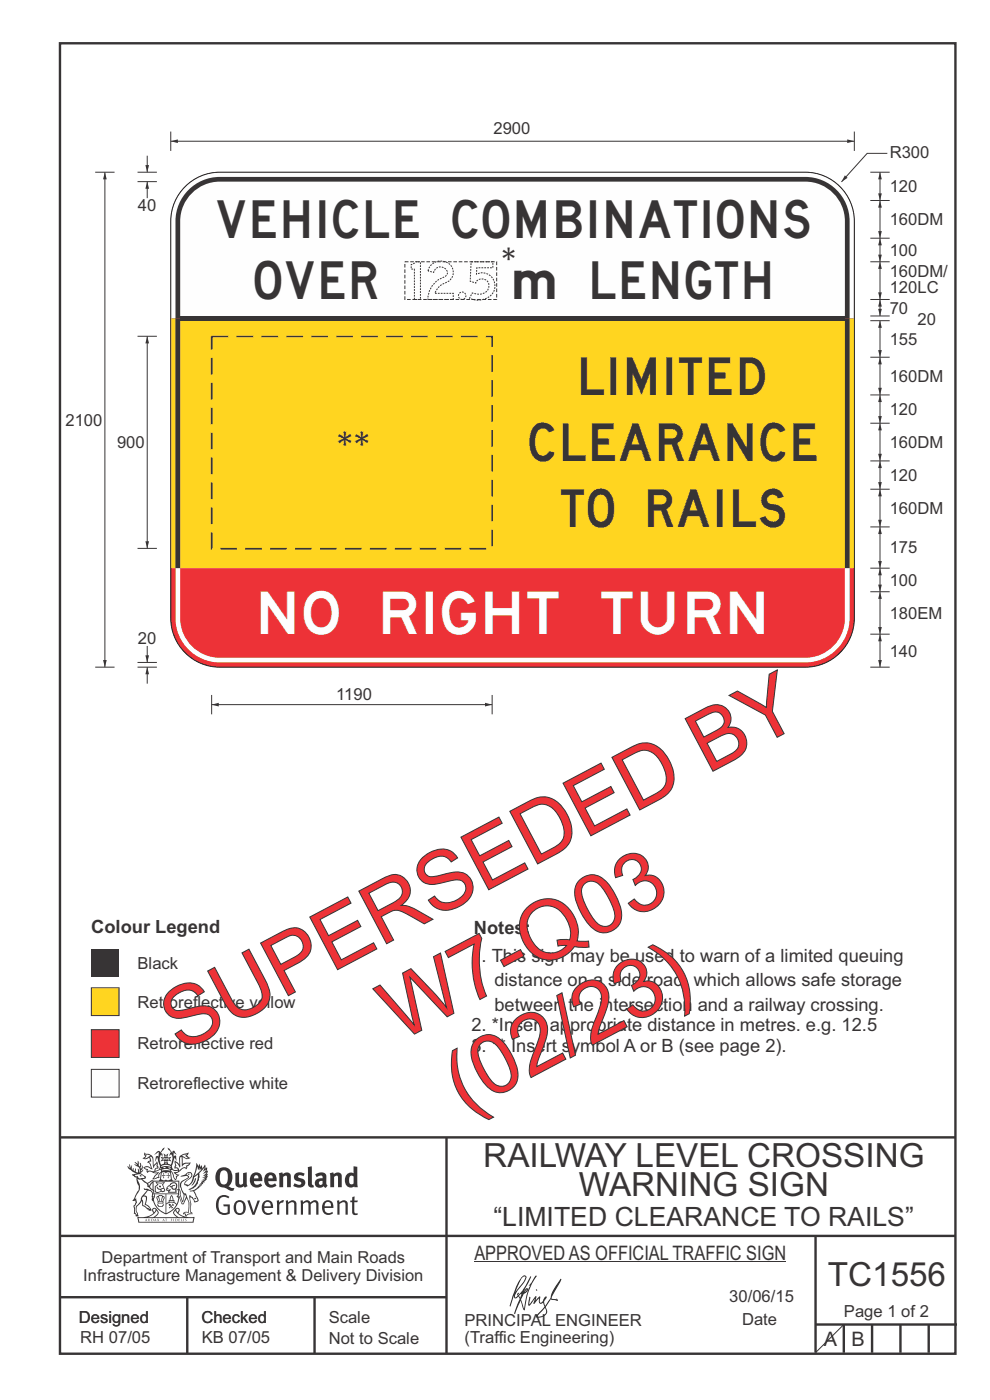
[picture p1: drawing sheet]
<svg xmlns="http://www.w3.org/2000/svg" width="210mm" height="297mm" viewBox="0 0 210 297" stroke-linecap="round" stroke-linejoin="round" font-family="sans-serif">
<g fill="none" stroke="#373435" stroke-width=".51">
<path d="M12.7 9.2h190v278h-190zM12.7 241.3h190M94.7 241.4v45.8M12.7 275.2h82M12.7 262.2h190.1M39.7 275.2v12M66.7 275.2v12M173 262.1v24.9M173 281h30M179 281v6M185 281v6M191 281v6"/>
<path d="M197 281v6"/>
</g>
<g fill="#373435">
<path d="M47 248.4a2.55 2.55 0 0 0 0 2.7l.3 .2a.81 .81 0 0 0 1-1v-.5a1.04 1.04 0 0 0-1.1-1.5zM46.3 248.1a1.82 1.82 0 0 1 2.1-.2 1.82 1.82 0 0 1 .9 1.8 2.29 2.29 0 0 1-.8 2l.7 .3h.5l-.2 .6a2.87 2.87 0 0 1-2-.7 2.12 2.12 0 0 1-1.7-3.1z" fill-rule="evenodd"/>
<path d="M49.9 248.9l.8-.2v2a.46 .46 0 0 0 .3 .6 .46 .46 0 0 0 .6-.3v-2.1l.7-.2v2.4l.2 .5-.5 .3-.3-.3a1.02 1.02 0 0 1-1.2 .3 1.02 1.02 0 0 1-.6-1.1z" fill-rule="evenodd"/>
<path d="M54 249.5l-.1 .5h.9a.49 .49 0 0 0-.2-.6 .49 .49 0 0 0-.6 .1zM53.4 249.1a1.34 1.34 0 0 1 1.6-.2 1.34 1.34 0 0 1 .6 1.5v.2h-1.7a.77 .77 0 0 0 .5 .8 .77 .77 0 0 0 .9-.4l.3 .5a1.59 1.59 0 0 1-2 .2 1.59 1.59 0 0 1-.5-2.1z" fill-rule="evenodd"/>
<path d="M57 249.5l-.1 .5h1a.49 .49 0 0 0-.2-.6 .49 .49 0 0 0-.7 .1zM56.4 249.1a1.34 1.34 0 0 1 1.6-.2 1.34 1.34 0 0 1 .7 1.5v.2h-1.8a.77 .77 0 0 0 .5 .8 .77 .77 0 0 0 .9-.4l.4 .5a1.59 1.59 0 0 1-2.1 .2 1.59 1.59 0 0 1-.5-2.1z" fill-rule="evenodd"/>
<path d="M59.2 248.9l.7-.2 .1 .4a.95 .95 0 0 1 1-.3 .95 .95 0 0 1 .7 .8v2.3h-.8v-2.3a.46 .46 0 0 0-.8 .1v2.2h-.8z" fill-rule="evenodd"/>
<path d="M62.6 249.1a1.75 1.75 0 0 1 2-.1l-.2 .5-.6-.2a.43 .43 0 0 0-.6 .3l.4 .3a1.04 1.04 0 0 1 1.2 1.1 1.04 1.04 0 0 1-1.4 1l-1.2-.4 .3-.6 1 .4 .4-.4a.88 .88 0 0 0-1-.5l-.4-.2-.1-.4z" fill-rule="evenodd"/>
<path d="M65.3 247.6l.8-.2 .1 3.8 .3 .2 .1 .4a.88 .88 0 0 1-1 0 .88 .88 0 0 1-.3-1z" fill-rule="evenodd"/>
<path d="M67.8 250.6a.43 .43 0 0 0-.1 .7 .43 .43 0 0 0 .7-.1v-.7zM66.8 249.1a1.7 1.7 0 0 1 2.4 .1v1.9l.3 .4-.4 .5-.5-.4a1.03 1.03 0 0 1-1.7-.1 1.03 1.03 0 0 1 .8-1.5h.7v-.4a.8 .8 0 0 0-1.2 .1z" fill-rule="evenodd"/>
<path d="M70 248.9l.7-.2 .1 .4a.95 .95 0 0 1 1-.3 .95 .95 0 0 1 .7 .8v2.3h-.8v-2.3a.46 .46 0 0 0-.8 .1v2.2h-.8z" fill-rule="evenodd"/>
<path d="M74.3 249.5a1.48 1.48 0 0 0 0 1.7h.5l.2-.1v-1.5l-.3-.2zM75 247.4l.8 .1 .1 4.4h-.7l-.1-.2a1.26 1.26 0 0 1-1.4 0 1.26 1.26 0 0 1-.5-1.3 1.29 1.29 0 0 1 .4-1.4 1.29 1.29 0 0 1 1.4-.1z" fill-rule="evenodd"/>
<path d="M46.4 253.9a1.72 1.72 0 0 1 2.3 0l-.3 .3a1.24 1.24 0 0 0-1.4-.2 1.24 1.24 0 0 0-.6 1.4 1.49 1.49 0 0 0 1.2 1.9l.7-.1v-1.3h-.8l-.1-.4h1.3v1.9a1.93 1.93 0 0 1-2.2 0 1.93 1.93 0 0 1-.7-2.2l.2-.8z" fill-rule="evenodd"/>
<path d="M50.4 255.1a1.65 1.65 0 0 0 .2 2.2 .99 .99 0 0 0 1-1.4 .78 .78 0 0 0-.4-.8 .78 .78 0 0 0-.8 0zM50 254.9a1.33 1.33 0 0 1 1.6-.1 1.33 1.33 0 0 1 .5 1.4 1.31 1.31 0 0 1-1.3 1.6 1.31 1.31 0 0 1-1.2-1.6v-.6z" fill-rule="evenodd"/>
<path d="M52.5 254.7l.4-.1 .9 2.6 .8-2.5h.5l-1.1 3h-.5z" fill-rule="evenodd"/>
<path d="M56.3 255.2l-.2 .7h1.3a.7 .7 0 0 0-.3-.8 .7 .7 0 0 0-.8 .1zM55.9 255a1.22 1.22 0 0 1 1.5-.2 1.22 1.22 0 0 1 .5 1.5h-1.8a.93 .93 0 0 0 .5 1 .93 .93 0 0 0 1.1-.2l.2 .3a1.43 1.43 0 0 1-1.8 .1 1.43 1.43 0 0 1-.6-1.7z" fill-rule="evenodd"/>
<path d="M58.7 254.7l.4-.1 .1 .5 .4-.4 .6-.1-.2 .5a.66 .66 0 0 0-.8 .7v1.9h-.4z" fill-rule="evenodd"/>
<path d="M60.6 254.7l.4-.1 .1 .5a.94 .94 0 0 1 1-.5 .94 .94 0 0 1 .8 .8v2.3h-.5l-.1-2.5a.81 .81 0 0 0-1.2 .3v2.2h-.4z" fill-rule="evenodd"/>
<path d="M63.7 254.7l.5-.1 .1 .5 .4-.3a.78 .78 0 0 1 1.1 .3 .9 .9 0 0 1 1-.5 .9 .9 0 0 1 .8 .8v2.3h-.5l-.1-2.5a.67 .67 0 0 0-1.1 .3v2.2h-.5v-2.4l-.4-.3-.7 .4v2.3h-.5z" fill-rule="evenodd"/>
<path d="M69 255.2l-.1 .7h1.3a.7 .7 0 0 0-.3-.8 .7 .7 0 0 0-.9 .1zM68.7 255a1.22 1.22 0 0 1 1.5-.2 1.22 1.22 0 0 1 .5 1.5h-1.8a.93 .93 0 0 0 .4 1 .93 .93 0 0 0 1.2-.2l.1 .3a1.44 1.44 0 0 1-1.7 .1 1.44 1.44 0 0 1-.6-1.7z" fill-rule="evenodd"/>
<path d="M71.4 254.7l.5-.1 .1 .5a.94 .94 0 0 1 1-.5 .94 .94 0 0 1 .8 .8v2.3h-.5l-.1-2.5a.81 .81 0 0 0-1.2 .3v2.2h-.4z" fill-rule="evenodd"/>
<path d="M74.7 253.9l.5-.1v.9h.7l-.1 .3h-.6v2.2l.1 .2h.5l.1 .3a.75 .75 0 0 1-1.2-.6v-2.1h-.4v-.3h.4z" fill-rule="evenodd"/>
<path d="M30.8 244.9l1.1 .3-.9 .5h-.4l.6-.5zM31.8 245.4h.2a2.44 2.44 0 0 1 .4 1.9l.1 .5 .7-1-.1 .6 .3 .3a.57 .57 0 0 0-.6 .7l-1-.1-.5 .2 .2-.5-.8-.3 .7-.1 .9 .5 .1-.1-.6-1.3-.2-.2h.5zM30.7 244.4l-.1 .5 .2 .4-.6 .4a1.04 1.04 0 0 0 1.4-.1l.2 .6-.3 .1-.2 .4a.94 .94 0 0 1 .8 1.1l-.2-.1a1.16 1.16 0 0 0-1.5-.1l.3 .4 .4 .2 .1 .5 .2 .1 .1-.2a.94 .94 0 0 1 1.1 .2l.8 .1-1.2 1.2a1.13 1.13 0 0 0 1.2-.2l.4-.1-.1-.4 .5-.8a.83 .83 0 0 0-.6 1.1l-.3-.1-.7 .4 1.1-1.4-.5 .1-.5-.1 1.3-.5-.1-.1-.9 .4v-.3l.2-.2 .3 .1 .1-.3-.2-.4v-.6l-.1-.4-.7 1v-.7a1.42 1.42 0 0 0-1.6-1.8z" fill-rule="evenodd"/>
<path d="M38.5 245.2l.5-.2 .7-.1-.6 .3 .8 .5h-.3zM38.3 245.5l.2-.1 .1 2a1.69 1.69 0 0 1 1.6-.6l-.8 .5 .1 .5a1.1 1.1 0 0 0-1.5 .6l-.1-.5-.2-.2h-.5l.3-.4-.3-.7a1.42 1.42 0 0 1 .8 1.1l.2-.1zM37.1 246.2l.1 1-.2 .3 .1 .4h.5l.1 .2a.96 .96 0 0 1-1.1-.1l-.1 .1a1.06 1.06 0 0 0 1.3 .2v.1a.72 .72 0 0 1-1 .2l.3 .5 .6 .2-.4 .2-.1 .6-.2-.3-.4-1.1-.4-.4 .4 .9a1.54 1.54 0 0 0 .7 1.2l.2-.3a.58 .58 0 0 1 .4-.8l.2-.1h-.3l-.5-.3 .9-.5a.93 .93 0 0 1 1.2-.5v.2l.2-.2 .1-.5a.99 .99 0 0 0 .7-.8l-1.3 .1-.3 .2-.1-1.4 .9 .4 .9-.3h-.4l-.5-.4 .4-.7-.6 .2a1.46 1.46 0 0 0-1.4 2.1v.4l-.2-.4z" fill-rule="evenodd"/>
<path d="M35.6 248.9l.2 .1-.1 .3 .4 .1h-.4v.6l-.1-.6h-.3l.3-.1z" fill-rule="evenodd"/>
<path d="M34.6 248.9l.2 .1v.3l.3 .1h-.3l-.1 .6v-.6h-.4l.4-.1z" fill-rule="evenodd"/>
<path d="M34.3 248.8a.57 .57 0 0 1 .9 .2 .57 .57 0 0 1 .9-.2l.2 1.4h-.2a.57 .57 0 0 1-.9 0 .69 .69 0 0 1-1.1 0zM34.2 248.1l-.3 2.1-.2 .4h3l-.2-.4-.3-2.1h-.2v.2l-.8-.1-.8 .1v-.2z" fill-rule="evenodd"/>
<path d="M34.2 252.4a.3 .3 0 0 0 .6 0 .3 .3 0 0 0-.6 0zM33.3 250.9l.3 .3-.3 .4a.79 .79 0 0 0 0 1.3l.8-.2-.1-.3a.55 .55 0 0 1-.7-.6l.1-.1 .2 .3 .3 .2 .8-.2-.4-.7 .4-.4-.7 .2zM33 250.7l1.1 .2 .9-.2-.4 .6 .4 1.2a.56 .56 0 0 1-.8 .3l-.2 .1a.73 .73 0 0 1-.9 .1 .73 .73 0 0 1-.3-1v-.4l.6-.4z" fill-rule="evenodd"/>
<path d="M35.6 251.8l.7-.4a.58 .58 0 0 1 1-.1 .58 .58 0 0 1-.4 .9l-.3-.3a.43 .43 0 0 1 .6-.4 .57 .57 0 0 0-.8 .2l-.2-.1-.3 .1 .4 .2a.55 .55 0 0 0 .9 .4v.5h-1.3l.3-.4-.1-.1-.6 .1 .2-.3-.2-.1zM35.4 251.8l-.1 .2a.39 .39 0 0 0 .2 .6h.3l-.2 .4h1.9l-.1-.8a.86 .86 0 0 0-.1-1.3 .86 .86 0 0 0-1.3 .4z" fill-rule="evenodd"/>
<path d="M36 254.8h.8v.2h-.8zM36.4 253.8l.2 .8h-.4zM36.4 253.5l-.3 .5-.1 .6h-.2v.4l-.7 .4 .2 .1a1.48 1.48 0 0 1 2.1 .2l.2-.1-.6-.5v-.5h-.2l-.1-.6z" fill-rule="evenodd"/>
<path d="M35.8 255.4l.4 .1 .1 .3 .3-.2-.2-.2a.38 .38 0 0 1 .5 .5l-.2-.2-.3 .2 .3 .2-.3 .3-.1-.4-.4 .4-.1-.2 .4-.3-.1-.1-.2 .1z" fill-rule="evenodd"/>
<path d="M34.5 254h.2v.2l-.2 .6h-.2zM33.6 255.3h.9v.2a.55 .55 0 0 1-.8 .4v-.2l-.2-.1zM33.4 254h.2l.2 .8h-.2zM33.6 255l.8-.1 .1 .2h-.8zM33.8 253.7h.5l-.2 1.1h-.1zM33.3 253.8l-.1 .3 .3 1.1a.48 .48 0 0 0-.1 .6 .48 .48 0 0 0 .5 .2h.5a.49 .49 0 0 0 .2-.8l.3-1.1-.1-.3a1.42 1.42 0 0 0-1.5 0z" fill-rule="evenodd"/>
<path d="M33.7 251.5l.4 .1 .1 .3h-.3z" fill-rule="evenodd"/>
<path d="M41.3 250.1l.3-.2-.2 .8-.6 .8h-.2l.5-.7z" fill-rule="evenodd"/>
<path d="M39.7 249l.3-.2 .5 .2a.88 .88 0 0 1-.6 1.1 1.22 1.22 0 0 0-.8 1.3l.5 .2a.72 .72 0 0 0 .9-.4l.5-.8 .2-.6 .8-.6v.2a2.85 2.85 0 0 1-2 2.9l.1 .1a2.13 2.13 0 0 0 1.9-1.5v-.3a2.01 2.01 0 0 0 .3-1.7l1.1-1.3-.4 1 .7-.5-.7 1 .8-.4-.8 .8 .7-.2-.9 .6 .8-.1-.8 .4h.7l-.8 .3 .3 .2h-.4l.2 .3h-.4l.2 .3h-.4l.1 .2h-.1a2.16 2.16 0 0 1-2 1.1l.1 .2 .4-.1a.76 .76 0 0 1 .7 .8l.5 1.2-.6 .2a1.45 1.45 0 0 0-1.1-1.3l.2 1.8-.1 1.8 .4 .3a1.07 1.07 0 0 0-1.2 .4v-.3l-.5-.2a.87 .87 0 0 1 1.1-.1v-.7a4.4 4.4 0 0 0-.6-3.1l-.1-.3h-.2a2.16 2.16 0 0 1-.7-2.2l.3-.4 1.2-.7a.55 .55 0 0 0-.4-.8zM37.8 252.4a.76 .76 0 0 1 .3 1.1l.6 1.6 .4-1.7 .2 .1a.61 .61 0 0 1-.1 .9l-.3 .8-.2 .1-.7-1.6-.3 .1a1.18 1.18 0 0 0 .1-1.4zM41.8 247.5l.2 .7 .3-.5v.6l.4-.5a1.9 1.9 0 0 1-1.2 1.4l-.3 .3zM38.2 249.6l1.4-.2 .2 .2v.3l-.5 .2a1.26 1.26 0 0 0-.9 1.9l.2 .7a1.84 1.84 0 0 1 .1 2.1l-.4-1.4a.96 .96 0 0 0-.4-1.2l-.4 .2a.78 .78 0 0 1 0 1.3l.1 .3h.4l.4 1.1a.38 .38 0 0 0 .2 .4 .38 .38 0 0 0 .4-.1l.6-1.2a2.94 2.94 0 0 1 .4 2.5l-.1 .4h-.8l-.3 .4v.2l.4-.1 .1 .4 .2 .1a1.02 1.02 0 0 1 1.3-.5v-.4l-.3-.1 .1-1.8-.3-1.3h.1a1.14 1.14 0 0 1 .8 1 .63 .63 0 0 0 .8-.2 .63 .63 0 0 0-.2-.9l-.6-1.2 .9-.6 .2-.4h.3l-.1-.2h.4l-.1-.3h.3l-.1-.3 .5-.1-.2-.2 .6-.4v-.2h-.2l.4-.5h-.3l.3-.5-.4 .1 .4-.5v-.3l-.3 .2 .2-.7-.1-.2-.4 .3v-.8l-.6 .8-.2-.8-.2 .5-.3-.7-.1 .6-.5-.8-.1 1.4-.6 1.8a1.81 1.81 0 0 1-1 1.5l-.6-.2a1.75 1.75 0 0 1 1.1-1.2 .75 .75 0 0 0 .1-1.3 .75 .75 0 0 0-1.2 .4z" fill-rule="evenodd"/>
<path d="M41.2 254.1h.3l.2 .2-.4 .1z" fill-rule="evenodd"/>
<path d="M29.4 258.4h11.6l-.1 .8h-11.4zM31.3 258.2l.5-.1a2.48 2.48 0 0 0 1.4-1.3l.3 .5-.5 .6-.5 .3zM32.5 256.6l.3-.2 .2 .1-.3 .7zM37.2 256.8a2.65 2.65 0 0 0 1.8 1.4h-1.1l-.5-.3-.5-.6zM37.4 256.5l.2-.1 .3 .2-.3 .6zM29.2 258.2l.1 1.2h11.8l.2-1.1-.2-.1a4.1 4.1 0 0 1-3.3-.9l.3-.4-.1-.6a1.06 1.06 0 0 0-1.3 1l.2 .4 .6 .5h-4.7l.3-.1a.84 .84 0 0 0 .6-.8 .84 .84 0 0 0-.5-.8l-.3-.2h-.5l-.1 .6 .3 .4a4.2 4.2 0 0 1-3.4 .9z" fill-rule="evenodd"/>
<path d="M31 258.7l.1 .2h-.2zM31 258.5l-.3 .6 .4-.2 .2 .2z" fill-rule="evenodd"/>
<path d="M31.3 258.6h.3v.4a.25 .25 0 0 0 .2-.1 .25 .25 0 0 0-.1-.3h.1a.29 .29 0 0 1 0 .4 .29 .29 0 0 1-.4 0 .29 .29 0 0 1 0-.4z" fill-rule="evenodd"/>
<path d="M32.2 258.6a.22 .22 0 0 1 .3 .2 .22 .22 0 0 1-.3 .2zM32 258.6l.1 .4a.33 .33 0 0 0 .4 0 .33 .33 0 0 0 0-.4 .33 .33 0 0 0-.5 0z" fill-rule="evenodd"/>
<path d="M32.9 258.7l.1 .2h-.2zM32.9 258.5l-.2 .6 .3-.2 .2 .2z" fill-rule="evenodd"/>
<path d="M33.3 258.6h.2l.1 .1 .2-.1-.2 .2 .2 .3-.3-.3-.1 .3h-.1l.2-.3z" fill-rule="evenodd"/>
<path d="M34.7 258.7l.1 .2h-.2zM34.7 258.5l-.3 .6 .4-.2 .2 .2z" fill-rule="evenodd"/>
<path d="M35 258.5h.5l-.2 .1v.5h-.2l.1-.5z" fill-rule="evenodd"/>
<path d="M36.2 258.6l.3-.1-.1 .1v.2h.1h-.1v.3h-.2z" fill-rule="evenodd"/>
<path d="M36.7 258.6h.2v.5h-.2z" fill-rule="evenodd"/>
<path d="M37.3 258.6a.22 .22 0 0 1 .3 .2 .22 .22 0 0 1-.3 .2zM37.1 258.6v.4a.33 .33 0 0 0 .5 0 .33 .33 0 0 0 0-.4 .33 .33 0 0 0-.5 0z" fill-rule="evenodd"/>
<path d="M37.8 258.6l.4-.1-.2 .1v.2h.1h-.1v.2l.2 .1h-.4z" fill-rule="evenodd"/>
<path d="M38.4 258.6h.2l-.1 .4 .2 .1h-.3z" fill-rule="evenodd"/>
<path d="M38.9 258.6h.2v.5h-.2z" fill-rule="evenodd"/>
<path d="M39.3 258.6h.2h-.1l.2 .3-.2 .2-.1-.1v-.1l.2 .1z" fill-rule="evenodd"/>
<path d="M34.2 247.4a1.51 1.51 0 0 1 2 .2 2.67 2.67 0 0 0-2.1 0zM35.7 247.6l.4 .1 .1 .3-.4-.1zM34.6 247.6h.5l.1 .2h-.4zM34 247.8l.3 .2h-.3zM34.9 246.9l.3-.2 .3 .2zM34.9 245.6l.2 .1v.3h-.2zM35 245.1l.2 .2 .2-.2-.1 .3h-.2zM35.1 246.3h.2l.1 .4-.2-.2-.2 .2zM35.3 245.7l.2-.1v.4h-.2zM34.4 245.7h.3l.1 .3-.4 .1 .2-.2zM35.7 245.7h.3l-.2 .2 .2 .2-.4-.1zM32.7 244.9l1-.5-.1 1-.2-.2-.3 .2-.3 1.1 .5-1 .3 .9a1.84 1.84 0 0 1 .2 1.7l.4 .1a2.48 2.48 0 0 1 2.2 0l.2-.2-.2-.7 .7-1.8 .4 .7-.2-1-.2-.1-.2 .3v-.9l.6 .4-.6-.8-.3 .1-.1 .4-.5-.9-.5-.3 .2 .5 .6 .5-.5 .8 .4-.4a2.06 2.06 0 0 1 0 2.3l-.5-.2-.2-.6 .1-.1 .8 .2-.4-.5 .4-.5-.7 .2-.2-.2 .2-.7-.5 .4-.5-.4 .2 .7-.2 .2-.7-.2 .4 .5-.4 .5 .8-.2 .1 .1-.2 .6-.5 .2a2.02 2.02 0 0 1 0-2.2l.3 .5-.1-.7-.3-.1 .8-1.2-.4 .3-.5 .8-.2-.3a.8 .8 0 0 0-.8 .5z" fill-rule="evenodd"/>
<path d="M29.2 250.1l.3 .1a.61 .61 0 0 1 .8 .4l.3 .2a.8 .8 0 0 1 .6 1l.4 .1 .5 .5a1 1 0 0 1 .5 1.1l-.1 .7v-.5h-.1a.96 .96 0 0 0-.8-1.3l-.2-.2h-.7l-.1-.1-.1 .1 .1 .3h.6l-1.2 1.3-.2 1-.4 .6a1.33 1.33 0 0 0-.5 1.8l.2 .5a1.26 1.26 0 0 1-.5-1.5l-.1-.3a1.56 1.56 0 0 0 .4-1.7l-.3 .2 .2-.5a3.2 3.2 0 0 0 .7-3zM30.4 253.9h.4a2.06 2.06 0 0 1-.1 1.6l.7 .5 .4 .4-.6-.1-.8-.6-.1-.9a.51 .51 0 0 1 .1-.9zM28.6 249.3a1.52 1.52 0 0 1 2.1 .5l-1.1 .2-.2-.1-.1-.4h-.5zM27.5 247v.8l-.3-.4h-.1a3.1 3.1 0 0 0 1.9 1.6l-1 .1 .5 .6 .5 .1 .1 1.1a1.84 1.84 0 0 1-.3 2.5l-.4 .9-.3 .4 .2 .1 .4-.1 .1 .4-.2 .5-.3 .2 .1 1.7h.2l.3 .5 .1 .1 .4-.1-.1-.5a1.3 1.3 0 0 1-.1-1.7l.9-1 .1 1.1 .6 .2 .5 .5 .1-.1 .2 .3h.5a1.85 1.85 0 0 0-1.2-1.4l.1-.3a1.39 1.39 0 0 0 0-1.4l-.5-.1 .5-.5a.66 .66 0 0 1 .9-.4 .66 .66 0 0 1 .3 .9l-.1 .4 .2-.1v.2l-.1 .3 .2 .5 .1-.3a2.24 2.24 0 0 0 .1-2.2 .73 .73 0 0 1-.7-.7 .73 .73 0 0 1 .6-.7v-.2a.94 .94 0 0 0-.9 .8 .48 .48 0 0 1-.1-.6 .48 .48 0 0 1 .5-.2l.5-.3a.51 .51 0 0 0-.8 .2l-.5 .2-1-.8h.6l.2-.5-1.2-.7 .5-.5v-.3l-.5 .4 .1-.2a.69 .69 0 0 0 .2-1v.4l-.2 .3v-1.1l-.3-.2 .1 .6-.1 .2-.4-1.3v.7l-.6-.4 .5 .7-.6-.2 .3 .3a1 1 0 0 1 .7 1.4l-.2-.8v.9l-.5-.2v-.8l-.2 .7-.2-.1-.1-.6-.2 .4-.2-.2 .1-.7-.2 .5z" fill-rule="evenodd"/>
<path d="M29.6 249.4l.2-.1 .3 .2z" fill-rule="evenodd"/>
<path d="M32.4 250.5h5.6v2l-.2-.1v-1.7h-5.2v2.5h5.2v-.8l.1 .2-.1 1.1v-.3h-2.5v4a4.1 4.1 0 0 0 2.6-3.6l.1-.1a4 4 0 0 1-2.8 3.9 4.2 4.2 0 0 1-2.8-4.7l.1 1.2 .1-.1a3.8 3.8 0 0 0 2.5 3.4v-4h-2.5l-.2-.9z" fill-rule="evenodd"/>
<circle cx="40" cy="249.1" r=".17"/>
</g>
<path d="M100.6 267.7h66.2" fill="none" stroke="#373435" stroke-width=".21"/>
<g fill="#252726">
<path d="M111.6 273.7l.2-.2-.5 .7zM110.4 274.5l.3 .1-.3 .7-.3-.4zM110.9 270.9l.5-.1a9.3 9.3 0 0 1-2 3.2l-.1 .2 1-2.5zM110.6 271a14.7 14.7 0 0 0-2.2 4.9l-.3 1.2 .1 .1 .8-2.4a.42 .42 0 0 0 .2 .7 .42 .42 0 0 0 .6-.3l.2-.2 .2 .6-1.1 3.1h.2l1.1-2.8 .6 1.9 .2 .2 .2-.5a13.5 13.5 0 0 1 2-6.2l.5-.5-.2-.2-1.6 2.1 .4-.1a14.9 14.9 0 0 0-1.3 5.1l-.4-1.2a1.39 1.39 0 0 1 .2-1.8l.1-.2a.92 .92 0 0 0 .8-1.2 .75 .75 0 0 0-.7 .7l-.2 .2 1.6-3.4h-.1l-.4 .7a10.5 10.5 0 0 1-2.2 3.2l.2-.4a.32 .32 0 0 0-.4 .2 .32 .32 0 0 0 .1 .4l-.5 .4a3.2 3.2 0 0 1 1.1-2.3l.5-.6a2.49 2.49 0 0 0 .7-1.6l-.3-.2z" fill-rule="evenodd"/>
<path d="M115.6 277.5a1.15 1.15 0 0 1 .1 1.3 1.15 1.15 0 0 1-1.2 .5h-.5zM112.3 275.1l-.3 1.7 .3 .2 1.2-1.5-.3 1.1 1.1-1.2a.94 .94 0 0 0 .4 1.2l.5-.3 .3 .9-1.2 1.3a.98 .98 0 0 0-.5 1 1.9 1.9 0 0 0 2.3-1.3l-.1-.3a1.02 1.02 0 0 1 .3-1.4l.5-.9 1.5 .3-.2-.5v.3l-1.1-.2v-.2l2-3.6 .1-.3-.1-.1-1.8 2.7a6.6 6.6 0 0 1-1.5 3l-.2-.2a1.01 1.01 0 0 1 .4-1.4l.1-.2-.3-.2-.3 .5-.2 .5-.5 .4-.2-.4 .1-.9-.2-.1-.8 .9 .2-.9h-.1l-1.4 1.7 .2-1.4v-.1z" fill-rule="evenodd"/>
<path d="M113.7 273.5l.3 .3h-.3z" fill-rule="evenodd"/>
</g>
<path d="M19.4 201.4h5.9v5.9h-5.9z" fill-rule="evenodd" fill="#373435"/>
<path d="M19.4 209.6h5.9v5.8h-5.9z" fill-rule="evenodd" fill="#ffd520" stroke="#373435" stroke-width=".21"/>
<path d="M19.4 218.4h5.9v5.9h-5.9z" fill-rule="evenodd" fill="#ed3237" stroke="#373435" stroke-width=".21"/>
<path d="M19.4 226.9h5.9v5.8h-5.9z" fill-rule="evenodd" fill="#fefefe" stroke="#373435" stroke-width=".21"/>
<path d="M179 281l-6 6" fill="none" stroke="#373435" stroke-width=".21"/>
<path d="M39.7 39.2a10.3 10.3 0 0 1 6.9-2.7h124.2a10.4 10.4 0 0 1 10.4 10.4v21.1h-145v-21.1a10.4 10.4 0 0 1 3.5-7.7z" fill-rule="evenodd" fill="#fefefe"/>
<path d="M39.6 40.7a9.4 9.4 0 0 1 7-3.2h124.2a9.4 9.4 0 0 1 9.4 9.4v21.1h-143v-21.1a9.3 9.3 0 0 1 2.4-6.2z" fill-rule="evenodd" fill="#373435"/>
<path d="M40.7 41a8.4 8.4 0 0 1 5.9-2.5h124.2a8.4 8.4 0 0 1 8.4 8.4v21.1h-141v-21.1a8.4 8.4 0 0 1 2.5-5.9z" fill-rule="evenodd" fill="#fefefe"/>
<path d="M36.2 67.6h145v52.9h-145z" fill-rule="evenodd" fill="#ffd520"/>
<path d="M37.2 67.6h143v52.9h-143z" fill-rule="evenodd" fill="#373435"/>
<path d="M38.2 67.6h141v52.9h-141z" fill-rule="evenodd" fill="#ffd520"/>
<path d="M36.2 120.5h145v10.6a10.4 10.4 0 0 1-10.4 10.4h-124.2a10.4 10.4 0 0 1-10.4-10.4z" fill-rule="evenodd" fill="#ed3237"/>
<path d="M37.2 120.5h143v10.6a9.4 9.4 0 0 1-9.4 9.4h-124.2a9.4 9.4 0 0 1-9.4-9.4z" fill-rule="evenodd" fill="#fefefe"/>
<path d="M38.2 120.5h141v10.6a8.4 8.4 0 0 1-8.4 8.4h-124.2a8.4 8.4 0 0 1-8.4-8.4z" fill-rule="evenodd" fill="#ed3237"/>
<path d="M39.7 39.2a10.3 10.3 0 0 1 6.9-2.7h124.2a10.4 10.4 0 0 1 10.4 10.4v84.2a10.4 10.4 0 0 1-10.4 10.4h-124.2a10.4 10.4 0 0 1-10.4-10.4v-84.2a10.4 10.4 0 0 1 3.5-7.7z" fill="none" stroke="#100d0c" stroke-width=".21"/>
<path d="M36.2 30h145" fill="none" stroke="#373435" stroke-width=".21"/>
<g fill="#373435">
<path d="M36.2 30l1.5-.4v.8z"/>
<path d="M179.7 29.6l1.5 .4-1.5 .4z"/>
</g>
<path d="M36.2 27.9v4.1M188.2 32.5h-4.3l-5.4 6.1" fill="none" stroke="#373435" stroke-width=".21"/>
<path d="M179.2 37.2l.6 .5-1.3 .9z" fill="#373435"/>
<path d="M186.7 134.5v7M184.6 141.5h4.1" fill="none" stroke="#373435" stroke-width=".21"/>
<g fill="#373435">
<path d="M186.7 134.5l.4 1.5h-.8z"/>
<path d="M186.3 140h.8l-.4 1.5z"/>
</g>
<path d="M184.6 134.5h4.1M186.7 125.5v9" fill="none" stroke="#373435" stroke-width=".21"/>
<g fill="#373435">
<path d="M186.7 125.5l.4 1.5h-.8z"/>
<path d="M186.3 133h.8l-.4 1.5z"/>
</g>
<path d="M184.6 125.5h4.1M186.7 120.5v5" fill="none" stroke="#373435" stroke-width=".21"/>
<g fill="#373435">
<path d="M186.7 120.5l.4 1.5h-.8z"/>
<path d="M186.3 124h.8l-.4 1.5z"/>
</g>
<path d="M186.7 111.8v8.7M184.6 120.5h4.1" fill="none" stroke="#373435" stroke-width=".21"/>
<g fill="#373435">
<path d="M186.7 111.8l.4 1.5h-.8z"/>
<path d="M186.3 119h.8l-.4 1.5z"/>
</g>
<path d="M184.6 111.8h4.1M186.7 103.8v8" fill="none" stroke="#373435" stroke-width=".21"/>
<g fill="#373435">
<path d="M186.7 103.8l.4 1.5h-.8z"/>
<path d="M186.3 110.3h.8l-.4 1.5z"/>
</g>
<path d="M184.6 75.8h4.1M186.7 68v7.8" fill="none" stroke="#373435" stroke-width=".21"/>
<g fill="#373435">
<path d="M186.7 68l.4 1.5h-.8z"/>
<path d="M186.3 74.3h.8l-.4 1.5z"/>
</g>
<path d="M184.6 68h4.1M186.7 75.8v8M184.6 83.8h4.1" fill="none" stroke="#373435" stroke-width=".21"/>
<g fill="#373435">
<path d="M186.7 75.8l.4 1.5h-.8z"/>
<path d="M186.3 82.3h.8l-.4 1.5z"/>
</g>
<path d="M184.6 97.8h4.1M186.7 89.8v8" fill="none" stroke="#373435" stroke-width=".21"/>
<g fill="#373435">
<path d="M186.7 89.8l.4 1.5h-.8z"/>
<path d="M186.3 96.3h.8l-.4 1.5z"/>
</g>
<path d="M186.7 97.8v6M184.6 103.8h4.1" fill="none" stroke="#373435" stroke-width=".21"/>
<g fill="#373435">
<path d="M186.7 97.8l.4 1.5h-.8z"/>
<path d="M186.3 102.3h.8l-.4 1.5z"/>
</g>
<path d="M186.7 83.8v6" fill="none" stroke="#373435" stroke-width=".21"/>
<g fill="#373435">
<path d="M186.7 83.8l.4 1.5h-.8z"/>
<path d="M186.3 88.3h.8l-.4 1.5z"/>
</g>
<path d="M184.6 67h4.1M186.7 63.5v3.5M184.6 89.8h4.1" fill="none" stroke="#373435" stroke-width=".21"/>
<g fill="#373435">
<path d="M186.7 63.5l.4 1.5h-.8z"/>
<path d="M186.3 65.5h.8l-.4 1.5z"/>
</g>
<path d="M184.6 55.5h4.1M186.7 55.5v8M184.6 63.5h4.1" fill="none" stroke="#373435" stroke-width=".21"/>
<g fill="#373435">
<path d="M186.7 55.5l.4 1.5h-.8z"/>
<path d="M186.3 62h.8l-.4 1.5z"/>
</g>
<path d="M184.6 50.5h4.1M184.6 42.5h4.1M186.7 42.5v8" fill="none" stroke="#373435" stroke-width=".21"/>
<g fill="#373435">
<path d="M186.7 42.5l.4 1.5h-.8z"/>
<path d="M186.3 49h.8l-.4 1.5z"/>
</g>
<path d="M186.7 50.5v5" fill="none" stroke="#373435" stroke-width=".21"/>
<g fill="#373435">
<path d="M186.7 50.5l.4 1.5h-.8z"/>
<path d="M186.3 54h.8l-.4 1.5z"/>
</g>
<path d="M186.7 36.5v6" fill="none" stroke="#373435" stroke-width=".21"/>
<g fill="#373435">
<path d="M186.7 36.5l.4 1.5h-.8z"/>
<path d="M186.3 41h.8l-.4 1.5z"/>
</g>
<path d="M181.2 27.9v4.1M184.6 36.5h4.1M29.2 141.5h4.1M31.2 141.5v3.5" fill="none" stroke="#373435" stroke-width=".21"/>
<path d="M31.2 141.5l.4 1.5h-.8z" fill="#373435"/>
<path d="M31.2 71.3v45M29.2 116.3h4.1M29.2 140.5h4.1" fill="none" stroke="#373435" stroke-width=".21"/>
<g fill="#373435">
<path d="M31.2 71.3l.4 1.5h-.8z"/>
<path d="M30.8 114.8h.8l-.4 1.5z"/>
</g>
<path d="M29.2 71.3h4.1M31.2 137v3.5" fill="none" stroke="#373435" stroke-width=".21"/>
<path d="M30.8 139h.8l-.4 1.5z" fill="#373435"/>
<path d="M29.2 38.5h4.1M31.2 38.5v3.5" fill="none" stroke="#373435" stroke-width=".21"/>
<path d="M31.2 38.5l.4 1.5h-.8z" fill="#373435"/>
<path d="M29.2 36.5h4.1M31.2 33v3.5" fill="none" stroke="#373435" stroke-width=".21"/>
<path d="M30.8 35h.8l-.4 1.5z" fill="#373435"/>
<path d="M22.2 36.5v105M20.2 141.5h4.1M104.4 147.4v4.1" fill="none" stroke="#373435" stroke-width=".21"/>
<g fill="#373435">
<path d="M22.2 36.5l.4 1.5h-.7z"/>
<path d="M21.9 140h.7l-.4 1.5z"/>
</g>
<path d="M20.2 36.5h4.1M44.9 149.5h59.5" fill="none" stroke="#373435" stroke-width=".21"/>
<g fill="#373435">
<path d="M44.9 149.5l1.5-.4v.8z"/>
<path d="M102.9 149.1l1.5 .4-1.5 .4z"/>
</g>
<path d="M44.9 147.4v4.1" fill="none" stroke="#373435" stroke-width=".21"/>
<path d="M44.9 71.4h59.5v45h-59.5z" fill="none" stroke="#373435" stroke-width=".35" stroke-dasharray="3.5 1.8" stroke-linecap="butt"/>
<path d="M85.9 55.5h19.5v8h-19.5z" fill="none" stroke="#373435" stroke-width=".21" stroke-dasharray=".8 .4" stroke-linecap="butt"/>
<path d="M38.2 67.1h141v1h-141z" fill-rule="evenodd" fill="#373435"/>
<g font-size="17.6" fill="#ed3237">
<text x="84.8" y="221" transform="rotate(-28 84.8 221)">W7-Q03</text>
<text x="38.3" y="223.3" transform="rotate(-28 38.3 223.3)">SUPERSEDED BY</text>
<text x="98.3" y="236.2" transform="rotate(-28 98.3 236.2)">(02/23)</text>
</g>
<g font-size="9" fill="#fefefe">
<text x="55.4" y="134.5">NO</text>
<text x="81.3" y="134.5">RIGHT</text>
<text x="127.6" y="134.5">TURN</text>
</g>
<text font-size="8.5" fill="#373435" x="71.4" y="97.7">**</text>
<g font-size="8" fill="#373435">
<text x="46.1" y="50.5">VEHICLE COMBINATIONS</text>
<text x="54" y="63.5">OVER 12.5</text>
<text x="125.7" y="63.5">LENGTH</text>
<text x="123.2" y="83.8">LIMITED</text>
<text x="112.3" y="97.8">CLEARANCE</text>
<text x="119" y="111.8">TO RAILS</text>
</g>
<text font-size="7.6" fill="#373435" x="106.3" y="58">*</text>
<g font-size="7.1" fill="#373435">
<text x="102.5" y="247.5">RAILWAY LEVEL CROSSING</text>
<text x="122.8" y="253.8">WARNING SIGN</text>
<text x="175.6" y="272.7">TC1556</text>
</g>
<text font-size="6" fill="#373435" x="109.1" y="63.5">m</text>
<text font-size="5.6" fill="#373435" x="104.7" y="260">“LIMITED CLEARANCE TO RAILS”</text>
<g font-size="4.2" fill="#373435">
<text x="100.6" y="267.2">APPROVED AS OFFICIAL TRAFFIC SIGN</text>
<text x="174.7" y="285.6">A</text>
<text x="180.6" y="285.6">B</text>
</g>
<g font-size="3.9" fill="#373435">
<text x="19.4" y="197.8">Colour Legend</text>
<text x="100.5" y="198.2">Notes:</text>
<text x="100" y="204">1. This sign may be used to warn of a limited queuing</text>
<text x="104.9" y="209.2">distance on a side road, which allows safe storage</text>
<text x="104.9" y="214.4">between the intersection and a railway crossing.</text>
<text x="100" y="218.8">2. *Insert appropriate distance in metres. e.g. 12.5</text>
<text x="100" y="223.1">3. ** Insert symbol A or B (see page 2).</text>
</g>
<g font-size="3.5" fill="#373435">
<text x="104.7" y="28.4">2900</text>
<text x="188.7" y="33.5">R300</text>
<text x="188.7" y="40.8">120</text>
<text x="29.3" y="44.8">40</text>
<text x="188.7" y="47.8">160DM</text>
<text x="188.7" y="58.7">160DM/</text>
<text x="188.7" y="54.3">100</text>
<text x="188.7" y="62.2">120LC</text>
<text x="188.7" y="66.5">70</text>
<text x="194.6" y="68.9">20</text>
<text x="188.7" y="73.1">155</text>
<text x="188.7" y="81.1">160DM</text>
<text x="188.7" y="88">120</text>
<text x="13.9" y="90.3">2100</text>
<text x="24.8" y="95">900</text>
<text x="188.7" y="95.1">160DM</text>
<text x="188.7" y="102">120</text>
<text x="188.7" y="109.1">160DM</text>
<text x="188.7" y="117.4">175</text>
<text x="188.7" y="124.3">100</text>
<text x="188.7" y="131.3">180EM</text>
<text x="29.3" y="136.5">20</text>
<text x="188.7" y="139.3">140</text>
<text x="71.3" y="148.5">1190</text>
<text x="29.2" y="205.6">Black</text>
<text x="29.2" y="213.7">Retroreflective yellow</text>
<text x="29.2" y="222.6">Retroreflective red</text>
<text x="29.2" y="231">Retroreflective white</text>
<text x="21.6" y="267.9">Department of Transport and Main Roads</text>
<text x="17.7" y="271.8">Infrastructure Management &amp; Delivery Division</text>
<text x="16.7" y="280.6">Designed</text>
<text x="42.7" y="280.6">Checked</text>
<text x="69.7" y="280.6">Scale</text>
<text x="98.5" y="281.3">PRINCIPAL ENGINEER</text>
<text x="154.7" y="276.2">30/06/15</text>
<text x="157.4" y="281.2">Date</text>
<text x="179" y="279.3">Page 1 of 2</text>
<text x="17" y="284.8">RH 07/05</text>
<text x="42.8" y="284.8">KB 07/05</text>
<text x="69.7" y="285.2">Not to Scale</text>
<text x="98.5" y="284.8">(Traffic Engineering)</text>
</g>
</svg>
